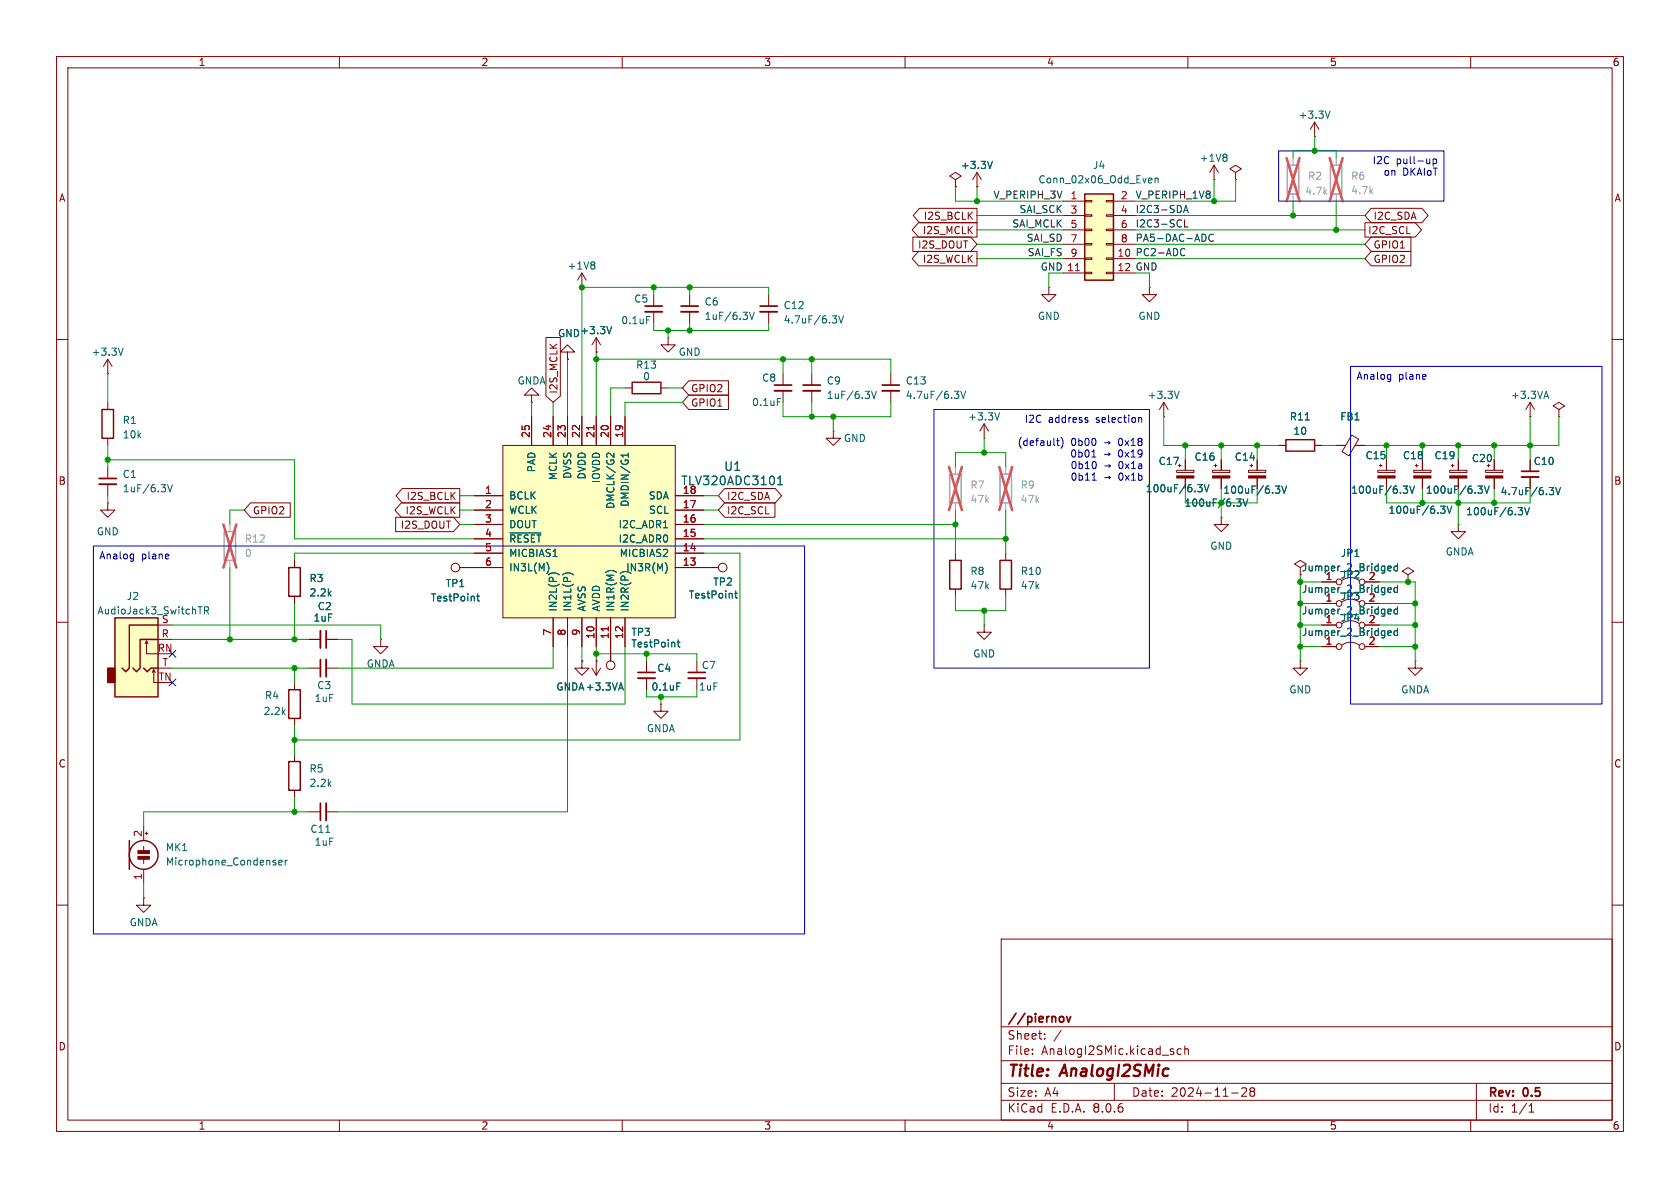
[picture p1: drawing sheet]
<svg xmlns="http://www.w3.org/2000/svg" width="297mm" height="210mm" viewBox="0 0 297 210" stroke-linecap="round" stroke-linejoin="round" font-family="sans-serif">
<g fill="none" stroke="#840000" stroke-width=".18">
<path d="M10 10h277v190h-277zM12 12h273v186h-273zM60 10v2M110 10v2M160 10v2M210 10v2M260 10v2M10 60h2M121.9 52.1v2M121.9 55.1v2.1M285 60h2M10 110h2"/>
<path d="M233.7 102.9h2.5M237.2 102.6a2.54 2.54 0 0 1 3.1 0M241.3 102.9h2.5M248.9 101.6l1-.6-1-.7-1 .7 1 .6v1.3M248.9 102.9h.1M285 110h2M10 160h2M285 160h2M177 166h108v32h-108zM60 198v2M110 198v2M160 198v2"/>
<path d="M177 194.5h108M177 191.5h108M177 187.5h108M177 181.5h108M182.5 186.3v.1M182.5 185.5v.1M184.7 183.6v.1M184.7 182.8v.1M187.6 182.1l-1.3 2M197 191.5v3M207.3 185.9l.2 .2-.2 .3M207.3 185.4l.2 .1"/>
<path d="M208.8 185.5l-.4-.1-.3 .3v.4l.1 .2h.6M209.5 185.5l.2-.1 .3 .1 .1 .9M209.5 184.9v1.5M210 198v2M217.7 193.2h1.2M219.5 192.4l.6-.1 .2 .1 .1 .3-.9 1.1h.9M221.2 192.9l-.2-.2 .2-.4 .5 .1 .1 .2-.3 .3M221.2 192.9l-.2 .3v.3l.2 .3 .5-.1 .1-.2-.1-.4-.2-.2M221.2 192.9h.3M260 198v2M261 191.5v6.5M270.3 196.6h.9"/>
<path d="M270.3 195.5l.4-.4v1.5"/>
<circle cx="236.7" cy="102.9" r=".51"/>
<circle cx="240.8" cy="102.9" r=".51"/>
</g>
<path d="M120.4 54.1h3M187.4 179.8l.4-.1 .3 .3-.1 .5-.2 .2-.4-.1M188.6 179.7l.3 1 .4-1" fill="none" stroke="#840000" stroke-width=".3"/>
<path d="M120.4 55.1h3" fill="none" stroke="#840000" stroke-width=".33"/>
<path d="M132.5 55.2l.4 1.3 .4-1.3M247 99.6v1.3M245.4 100.8h.5M245.4 100.1h.4l.2 .3-.6 .1M247 100.1h-.3l-.3 .2 .2 .5h.4" fill="none" stroke="#006464" stroke-width=".18"/>
<path d="M88.9 78.7h30.5v30.5h-30.5z" fill="#ffffc2"/>
<g fill="none" stroke="#840000" stroke-width=".18">
<path d="M203.2 50.8v1.3h1.3l-1.3 1.2-1.3-1.2h1.3M203.2 50.8h.1M88.9 78.7h30.5v30.5h-30.5zM94 73.7v5M97.8 73.7v5M100.3 73.7v5M102.9 73.7v5M105.4 73.7v5M107.9 73.7v5M110.5 73.7v5M143.5 66v2.1M143.5 69.1v2"/>
<path d="M147.3 76.2v1.3h1.3l-1.3 1.2-1.3-1.2h1.3M147.3 76.2h.1M83.8 87.6h5.1M83.8 97.8h5.1M83.8 95.3h5.1M83.8 92.7h5.1M83.8 90.2h5.1M119.4 87.6h5.1M119.4 97.8h5.1M119.4 95.3h5.1M119.4 92.7h5.1M119.4 90.2h5.1"/>
<path d="M168.9 97.8v1.3M214.4 83.1h3v.4h-3zM214.6 82.3h.5M214.9 82v.6M215.9 81.3v1.8M215.9 84.5v1.9M83.8 100.3h5.1M97.8 109.2v5.1M100.3 109.2v5.1M102.9 109.2v5.1M105.4 109.2v5.1M107.9 109.2v5.1"/>
<path d="M110.5 109.2v5.1M119.4 100.3h7.6M168.9 104.1v1.3M229.9 100.3l1-.6-1-.6-1 .6 1 .6v1.3M229.9 116.8v1.3h1.2l-1.2 1.3-1.3-1.3h1.3M229.9 116.8h.1M233.7 110.5h2.5M233.7 114.3h2.5M237.2 110.2a2.54 2.54 0 0 1 3.1 0M237.2 114a2.54 2.54 0 0 1 3.1 0M241.3 110.5h2.5M241.3 114.3h2.5"/>
<circle cx="127.8" cy="100.3" r=".76"/>
<circle cx="236.7" cy="110.5" r=".51"/>
<circle cx="236.7" cy="114.3" r=".51"/>
<circle cx="240.8" cy="110.5" r=".51"/>
<circle cx="240.8" cy="114.3" r=".51"/>
</g>
<g fill="none" stroke="#006464" stroke-width=".18">
<path d="M154.1 69.2l.4 1.2 .4-1.2M90.1 94.2h5.5M96.7 99.5a1.49 1.49 0 0 1 0 1.8M97.8 98.4h.7M108.5 80.1v.8l-.9-.8-.3 .1v.4M111.1 80.1v.7M111.1 80.5h-1.3l.4 .3M117.3 93.3h.7M117.8 99.7l.2 .6-.2 .9M137.5 85.7h.9M137.5 84.6l.4-.4v1.5M218.6 88.2h.8l-.4 .5 .3 .1 .1 .4-.3 .3h-.3"/>
<path d="M219.7 88.2l.5 1.3 .4-1.3M96.9 101.6a1.46 1.46 0 0 1 2 0M99.5 101.6a1.46 1.46 0 0 1 1.9 0M107.3 101l.6-.2 .9 .2M110.2 101.1l-.5 .2M129.9 104.9h.5M130.1 104.5v1.1l.3 .1M245.4 108.5h.5M245.4 107.7h.4l.2 .3-.6 .1M245.4 111.6l.4-.1 .2 .3-.6 .1M245.4 112.3h.5M247 107.7h-.3l-.3 .2 .2 .6h.4"/>
<path d="M247 107.3v1.2M247 111.1v1.2M247 111.6l-.3-.1-.3 .2 .2 .6h.4"/>
</g>
<path d="M105 75.2v.8M107.5 110.8v.7" fill="none" stroke="#a90000" stroke-width=".18"/>
<path d="M142 69.1h3" fill="none" stroke="#840000" stroke-width=".33"/>
<path d="M142 68.1h3" fill="none" stroke="#840000" stroke-width=".3"/>
<path d="M167.9 99.1h2v5h-2z" fill="none" stroke="#840000" stroke-width=".25"/>
<path d="M214.4 84.1h3v.4h-3z" fill="#840000" stroke="#840000" stroke-width=".18"/>
<path d="M191.8 34.3h5v15.2h-5z" fill="#ffffc2"/>
<g fill="none" stroke="#840000" stroke-width=".18">
<path d="M188 35.6h3.8M188 38.1h3.8M191.8 38h1.2v.2h-1.2zM191.8 35.4h1.2v.3h-1.2zM195.6 38h1.2v.2h-1.2zM195.6 35.4h1.2v.3h-1.2zM196.8 35.6h3.9M196.8 38.1h3.9M214.6 31.8h.1M214.6 29.2l-.7 1.3M214.6 29.2v2.6M214.6 29.2l.8 1.3"/>
<path d="M218.4 30.5l1.1-.7-1.1-.6-1 .6 1 .7v1.3M218.4 31.8h.1M232.4 24.1h.1M232.4 21.6l-.8 1.3M232.4 21.6v2.5M232.4 21.6l.8 1.3M102.9 50.8h.1M102.9 48.3l-.8 1.2M102.9 48.3v2.5M102.9 48.3l.7 1.2M105.4 59.7l-.8 1.3M105.4 59.7v2.5"/>
<path d="M105.4 59.7l.8 1.3M115.6 52.1v2M115.6 55.1v2.1M118.1 59.7v1.3h1.3l-1.3 1.2-1.3-1.2h1.3M118.1 59.7h.1M135.9 52.1v2M135.9 55.1v2.1M185.4 50.8v1.3h1.3l-1.3 1.2-1.3-1.2h1.3M185.4 50.8h.1M188 45.7h3.8M188 48.3h3.8M188 40.6h3.8"/>
<path d="M188 43.2h3.8M191.8 48.1h1.2v.3h-1.2zM191.8 45.6h1.2v.2h-1.2zM191.8 43.1h1.2v.2h-1.2zM191.8 40.5h1.2v.3h-1.2zM195.6 48.1h1.2v.3h-1.2zM195.6 45.6h1.2v.2h-1.2zM195.6 43.1h1.2v.2h-1.2zM195.6 40.5h1.2v.3h-1.2zM196.8 45.7h3.9M196.8 48.3h3.9M196.8 40.6h3.9"/>
<path d="M196.8 43.2h3.9M19 71.1v1.3M19 77.5v1.2M94 69.9h1.2l-1.2-1.3-1.3 1.3h1.3v1.2M94 71.1h.1M100.3 62.2h1.3l-1.3-1.2-1.2 1.2h1.2v1.3M100.3 63.5h.1M105.4 62.2h.1M110.5 68.6h1.3M116.8 68.6h1.3M138.4 66v2.1M138.4 69.1v2"/>
<path d="M157.5 66v2.1M157.5 69.1v2M174 77.5h.1M174 74.9l-.8 1.3M174 74.9v2.6M174 74.9l.8 1.3M19 82.6v2M19 85.6v2M52.1 99.1v1.2M177.8 97.8v1.3M215.9 91.4v1.3h1.3l-1.3 1.3-1.3-1.3h1.3M215.9 91.4h.1"/>
<path d="M220.7 83.1h3.1v.4h-3.1zM221 82.3h.5M221.2 82v.6M222.2 81.3v1.8M222.2 84.5v1.9M249.9 83.1h3.1v.4h-3.1zM250.2 82.3h.5M250.4 82v.6M251.5 81.3v1.8M251.5 84.5v1.9M256.3 83.1h3v.4h-3zM256.5 82.3h.5"/>
<path d="M256.8 82v.6M257.8 92.7v1.3h1.3l-1.3 1.3-1.3-1.3h1.3M257.8 92.7h.1M257.8 81.3v1.8M257.8 84.5v1.9M262.6 83.1h3.1v.4h-3.1zM263.1 82v.6M264.2 81.3v1.8M264.2 84.5v1.9M270.5 81.3v2M270.5 84.3v2.1M52.1 105.4v1.3"/>
<path d="M54.6 113h2M57.7 113h2M67.3 113v1.3h1.3l-1.3 1.3-1.3-1.3h1.3M67.3 113h.1M102.9 116.8v1.3h1.2l-1.2 1.3-1.3-1.3h1.3M102.9 116.8h.1M114.3 116.8v2.1M114.3 119.9v2M123.2 116.8v2.1M123.2 119.9v2M174 110.5v1.3h1.3l-1.3 1.2-1.3-1.2h1.3M174 110.5h.1"/>
<path d="M177.8 104.1v1.3M233.7 106.7h2.5M237.2 106.4a2.54 2.54 0 0 1 3.1 0M241.3 106.7h2.5M250.2 116.8v1.3h1.3l-1.3 1.3-1.3-1.3h1.3M250.2 116.8h.1M52.1 120.7v1.2M52.1 127v1.3M25.4 158.8v1.2h1.3l-1.3 1.3-1.3-1.3h1.3M25.4 158.8h.1"/>
<circle cx="236.7" cy="106.7" r=".51"/>
<circle cx="240.8" cy="106.7" r=".51"/>
</g>
<path d="M191.8 34.3h5v15.2h-5zM18 72.4h2.1v5.1h-2.1zM111.8 67.6h5v2h-5zM176.8 99.1h2v5h-2zM51.1 100.3h2v5.1h-2zM51.1 121.9h2v5.1h-2z" fill="none" stroke="#840000" stroke-width=".25"/>
<path d="M190.1 47.8h.7" fill="none" stroke="#a90000" stroke-width=".18"/>
<g fill="none" stroke="#006464" stroke-width=".18">
<path d="M235.1 19.6l-.4 1.3M203.2 31.5h.4l.1 .3-.7 .1M203.6 32.3h-.4M204.2 31.6l.2-.1h.3v.8M204.2 31.5v.8M216.7 27.2l.2 .3-.2 .3 .2 .2v.3l-.2 .2M104.9 46.3l.3 .2-.3 .3 .3 .3v.2l-.3 .3M108.1 57.7l-.4 1.3M114.3 56h.6M147.1 55.8h.8l-.4 .5M147.7 56.3l.2 .3v.3l-.2 .2M148.3 55.8l.4 1.3 .4-1.3"/>
<path d="M137.4 70.4h.6M168.7 69.2h.8l-.4 .4M169.3 69.6l.2 .3v.3l-.2 .2M169.9 69.2l.4 1.2 .4-1.2M176.7 73l-.4 1.2M29.6 85.7l.4 1.2 .5-1.2M225.5 85.9h.7l-.4 .5 .4 .1v.5l-.2 .2h-.4M226.6 85.9l.4 1.3 .5-1.3M254.7 89.5h.8l-.5 .5 .4 .1 .1 .4-.3 .2h-.4M255.8 89.5l.4 1.2 .5-1.2M261.3 85.9h.8l-.5 .5 .4 .1 .1 .5-.3 .2h-.3M262.4 85.9l.4 1.3 .5-1.3"/>
<path d="M268.4 89.7h.8l-.5 .5 .4 .1 .1 .5-.3 .2h-.3M269.5 89.7l.5 1.3 .4-1.3M273.9 86.2h.8l-.5 .5M274.4 86.7l.3 .2v.3l-.3 .2M275 86.2l.4 1.2 .5-1.2M245.4 104.7h.5M245.4 103.9h.4l.2 .3-.6 .1M247 103.9h-.3l-.3 .2 .2 .6h.4M247 103.4v1.3M119.6 120.7h.7"/>
</g>
<g fill="#840000" stroke="#840000" stroke-width=".18">
<path d="M220.7 84.1h3.1v.4h-3.1z"/>
<path d="M256.3 84.1h3v.4h-3z"/>
<path d="M249.9 84.1h3.1v.4h-3.1z"/>
<path d="M262.6 84.1h3.1v.4h-3.1z"/>
</g>
<path d="M114 55.1h3.1M134.4 55.1h3M136.9 69.1h3.1M156 69.1h3M17.5 85.6h3.1M269 84.3h3M56.6 111.5v3.1M112.8 119.9h3M121.7 119.9h3" fill="none" stroke="#840000" stroke-width=".33"/>
<path d="M114 54.1h3.1M134.4 54.1h3M136.9 68.1h3.1M156 68.1h3M17.5 84.6h3.1M269 83.3h3M57.7 111.5v3.1M112.8 118.9h3M121.7 118.9h3" fill="none" stroke="#840000" stroke-width=".3"/>
<path d="M227.6 29.2h2v5.1h-2zM235.2 29.2h2v5.1h-2zM39.6 94h2.1v5.1h-2.1zM167.9 83.8h2v5.1h-2zM176.8 83.8h2v5.1h-2z" fill="none" stroke="#a1a1a1" stroke-width=".25"/>
<path d="M228.6 27.9v1.3M228.6 34.3v1.3M236.2 27.9v1.3M236.2 34.3v1.3M40.6 92.7v1.3M40.6 99.1v1.2M168.9 82.6v1.2M168.9 88.9v1.3M177.8 82.6v1.2M177.8 88.9v1.3" fill="none" stroke="#a1a1a1" stroke-width=".18"/>
<path d="M227.5 27.9l2.2 7.7M229.7 27.9l-2.2 7.7M235.1 27.9l2.3 7.7M237.4 27.9l-2.3 7.7M39.5 92.7l2.3 7.6M41.8 92.7l-2.3 7.6M167.8 82.6l2.3 7.6M170.1 82.6l-2.3 7.6M176.7 82.6l2.2 7.6M178.9 82.6l-2.2 7.6" fill="none" stroke="#e75356" stroke-width=".46"/>
<path d="M20.3 109.2h7.6v14h-7.6z" fill="#ffffc2"/>
<path d="M19 118.1h1.3v2.6h-1.3z" fill="#840000" stroke="#840000" stroke-width=".25"/>
<g fill="none" stroke="#840000" stroke-width=".18">
<path d="M162.4 39.4h10.3v2.5h-10.3l-1.1-1.3zM162.6 36.8h10.1v2.6h-10.1l-1.2-1.3zM168.9 31.8l1-.7-1-.6-1 .6 1 .7v1.2M168.9 33h.1M172.7 33h.1M172.7 30.5l-.7 1.3M172.7 30.5v2.5M172.7 30.5l.8 1.3M241.3 39.4h8.9l1.1 1.2-1.1 1.3h-8.9zM242.4 36.8h9l1.1 1.3-1.1 1.3h-9l-1.1-1.3zM96.5 59.7h2.6v10.3l-1.3 1.1-1.3-1.1zM161.4 41.9h10.2l1.1 1.3-1.1 1.3h-10.2z"/>
<path d="M162.4 44.4h10.3v2.6h-10.3l-1.1-1.3zM242.4 41.9h7v2.6h-7l-1.1-1.3zM242.4 44.4h7v2.6h-7l-1.1-1.3zM19 66h.1M19 63.5l-.7 1.3M19 63.5v2.5M19 63.5l.8 1.3M94 73.7v5M97.8 73.7v5M100.3 63.5h.1M100.3 73.7v5M102.9 73.7v5"/>
<path d="M105.4 62.2h.1M105.4 73.7v5M107.9 73.7v5M110.5 73.7v5M121.8 67.3h7v2.6h-7l-1.2-1.3zM121.8 69.8h7v2.6h-7l-1.2-1.3zM205.7 73.7h.1M205.7 71.1l-.7 1.3M205.7 71.1v2.6M205.7 71.1l.8 1.3M226.1 78.7h1.2M232.4 78.7h1.3"/>
<path d="M236.2 78.7h1.7M239 76.9l1.2 .7-1.7 3-1.2-.7zM239.5 78.7h1.8M270.5 73.7h.1M270.5 71.1l-.8 1.3M270.5 71.1v2.6M270.5 71.1l.8 1.3M275.6 72.4l1-.6-1-.7-1 .7 1 .6v1.3M275.6 73.7h.1M19 88.9v1.3h1.3l-1.3 1.2-1.2-1.2h1.2M19 88.9h.1M44.3 88.9h7v2.5h-7l-1.1-1.2z"/>
<path d="M52.1 99.1v1.2M69.9 91.4h10.3l1.1 1.3-1.1 1.3h-10.3zM70.9 88.9h10.4v2.5h-10.4l-1.1-1.2zM71.1 86.4h10.2v2.5h-10.2l-1.1-1.3zM83.8 87.6h5.1M83.8 97.8h5.1M83.8 95.3h5.1M83.8 92.7h5.1M83.8 90.2h5.1M119.4 87.6h5.1M119.4 97.8h5.1M119.4 95.3h5.1"/>
<path d="M119.4 92.7h5.1M119.4 90.2h5.1M128.1 88.9h8.9v2.5h-8.9l-1.1-1.2zM128.1 86.4h9l1.1 1.2-1.1 1.3h-9l-1.1-1.3zM208 83.1h3.1v.4h-3.1zM208.3 82.3h.5M209.5 81.3v1.8M209.5 84.5v1.9M215.9 81.3v1.8M215.9 84.5v1.9M222.2 81.3v1.8M222.2 84.5v1.9"/>
<path d="M243.6 83.1h3v.4h-3zM243.8 82.3h.5M244.1 82v.6M245.1 81.3v1.8M245.1 84.5v1.9M251.5 81.3v1.8M251.5 84.5v1.9M257.8 81.3v1.8M257.8 84.5v1.9M264.2 81.3v1.8M264.2 84.5v1.9M270.5 81.3v2"/>
<path d="M270.5 84.3v2.1M25.7 113.8l.2-.5v2.3h2M25.9 113.3l.3 .5M26.9 118.9l.3-.5v2.3h.7M27.2 118.4l.2 .5M27.9 113h2.6M27.9 110.5h2.6M27.9 118.1h2.6M52.1 105.4v1.3M54.6 113h2M54.6 118.1h2M57.7 113h2"/>
<path d="M57.7 118.1h2M81.3 100.3h7.6M97.8 109.2v5.1M100.3 109.2v5.1M102.9 116.8h.1M102.9 109.2v5.1M104.6 118.1l.8 1.3M105.4 116.8h.1M105.4 109.2v5.1M105.4 116.8v2.6M106.2 118.1l-.8 1.3M107.9 109.2v7.6"/>
<path d="M110.5 109.2v5.1M114.3 116.8v2.1M114.3 119.9v2M119.4 100.3h7.6M233.7 110.5h2.5M233.7 106.7h2.5M233.7 102.9h2.5M233.7 114.3h2.5M241.3 110.5h2.5M241.3 106.7h2.5M241.3 102.9h2.5M241.3 114.3h2.5"/>
<path d="M52.1 133.4v1.2M52.1 139.7v1.3M116.8 124.5v1.2h1.3l-1.3 1.3-1.2-1.3h1.2M116.8 124.5h.1M25.4 146.1v2.5M25.4 149.6v.8M25.4 151.9v.8M25.4 153.7v2.5M25.7 147.3h.5M25.9 147.1v.5M54.6 143.5h2M57.7 143.5h2"/>
<circle cx="80.5" cy="100.3" r=".76"/>
<circle cx="107.9" cy="117.6" r=".76"/>
</g>
<g fill="none" stroke="#840000" stroke-width=".25">
<path d="M227.3 77.7h5.1v2.1h-5.1zM20.3 109.2h7.6v14h-7.6zM25.4 118.1l.6 .6 .7-.6h1.2M27.9 113h-3.1v5.1l-.7 .6-.6-.6M27.9 110.5h-5v7.6l-.7 .6-.6-.6M51.1 134.6h2v5.1h-2zM22.9 148.6v5.1"/>
<circle cx="25.4" cy="151.1" r="2.54"/>
</g>
<g fill="none" stroke="#006464" stroke-width=".18">
<path d="M175.4 28.5l-.4 1.3M108.1 57.7l-.4 1.3M21.8 61.5l-.5 1.3M208.5 69.2l-.5 1.2M230.7 74.2h.8M273 70.1h.7M273.4 69.2l.4 1.2M90.1 94.2h5.5M96.7 99.5a1.49 1.49 0 0 1 0 1.8M97.8 98.4h.7M108.5 80.1v.8l-.9-.8-.3 .1v.4M111.1 80.1v.7"/>
<path d="M111.1 80.5h-1.3l.4 .3M117.3 93.3h.7M117.8 99.7l.2 .6-.2 .9M137.5 85.7h.9M137.5 84.6l.4-.4v1.5M211.7 85.7h.8l-.4 .5 .4 .1v.4l-.2 .2h-.4M212.9 85.7l.4 1.2 .4-1.2M218.6 88.2h.8l-.4 .5 .3 .1 .1 .4-.3 .3h-.3M219.7 88.2l.5 1.3 .4-1.3M225.5 85.9h.7l-.4 .5 .4 .1v.5l-.2 .2h-.4M226.6 85.9l.4 1.3 .5-1.3M247 99.6v1.3"/>
<path d="M248.1 85.9h.7l-.4 .5 .4 .1v.5l-.2 .2h-.4M249.2 85.9l.4 1.3 .5-1.3M254.7 89.5h.8l-.5 .5 .4 .1 .1 .4-.3 .2h-.4M255.8 89.5l.4 1.2 .5-1.2M261.3 85.9h.8l-.5 .5 .4 .1 .1 .5-.3 .2h-.3M262.4 85.9l.4 1.3 .5-1.3M268.4 89.7h.8l-.5 .5 .4 .1 .1 .5-.3 .2h-.3M269.5 89.7l.5 1.3 .4-1.3M273.9 86.2h.8l-.5 .5M274.4 86.7l.3 .2v.3l-.3 .2M275 86.2l.4 1.2 .5-1.2M35 107.3h.7"/>
<path d="M36.2 107.9h.6l.1-.2-.1-.3-.6-.1v1.2M36.5 107.9l.4 .6M84.3 105.4h.5M84.4 105v1.1l.4 .1M96.9 101.6a1.46 1.46 0 0 1 2 0M99.5 101.6a1.46 1.46 0 0 1 1.9 0M107.3 101l.6-.2 .9 .2M110.2 101.1l-.5 .2M119.7 113.5h.5M119.9 113.1v1.1l.3 .2M129.9 104.9h.5M130.1 104.5v1.1l.3 .1"/>
<path d="M245.4 104.7h.5M245.4 103.9h.4l.2 .3-.6 .1M245.4 100.1h.4l.2 .3-.6 .1M245.4 107.7h.4l.2 .3-.6 .1M245.4 111.6l.4-.1 .2 .3-.6 .1M245.4 100.8h.5M245.4 108.5h.5M245.4 112.3h.5M247 103.9h-.3l-.3 .2 .2 .6h.4M247 103.4v1.3M247 107.3v1.2M247 111.1v1.2"/>
<path d="M247 100.1h-.3l-.3 .2 .2 .5h.4M247 107.7h-.3l-.3 .2 .2 .6h.4M247 111.6l-.3-.1-.3 .2 .2 .6h.4M109.5 121.6h.6M109.8 120.7l.4 1.3M119.6 120.7h.7M48.6 152.5l.2 .2-.2 .2M48.6 152.1h.1M49.3 152.5l.6-.1-.1-.3h-.3l-.2 .2v.6h.5M50.4 152.1v.8M50.8 152.1l-.4 .2M57.6 147.1h.7"/>
</g>
<path d="M57.7 116.6v3M57.7 142v3" fill="none" stroke="#840000" stroke-width=".33"/>
<path d="M56.6 116.6v3M56.6 142v3" fill="none" stroke="#840000" stroke-width=".3"/>
<g fill="#840000" stroke="#840000" stroke-width=".18">
<path d="M24.4 151.4h2v.5h-2z"/>
<path d="M24.4 150.4h2v.5h-2z"/>
<path d="M208 84.1h3.1v.4h-3.1z"/>
<path d="M243.6 84.1h3v.4h-3z"/>
</g>
<path d="M209.2 37.6l.5-1.3 .4 1.3M209.3 37.2h.7M209.4 38.9v1.2h.6M208.9 44l.3-.1 .3 .2M209.5 45.1l-.3 .1-.3-.1M213.2 41.7v.7M214.5 41.5a.6 .6 0 0 0-.8 .4 .6 .6 0 0 0 .5 .8l.3-.2" fill="none" stroke="#0f0f0f" stroke-width=".18"/>
<g fill="none" stroke="#0000c2" stroke-width=".18">
<path d="M226.1 26.7h29.2v8.9h-29.2zM252.8 28.1v.8M252.8 28.8l-.2 .1M253.4 28.1v1.3M253.4 28.2l.3-.1 .3 .2-.1 .6h-.5M165.1 72.4h38.1v45.7h-38.1zM186.8 77.9h.5M187 77.5v1.1l.3 .2M187.6 77.3a1.46 1.46 0 0 1 0 1.9M192 74.2l.3 .1 .1 .2-.2 .2h-.3M192 73.8l.3 .1M193.4 79.5v1.3"/>
<path d="M201.3 73.9l.2-.1 .3 .1v.8M238.8 64.8h44.4v59.7h-44.4zM245.5 66.2l.4 .1M245.9 66.2v1l-.3 .3M245.9 67h-.4M16.5 96.5h125.7v68.6h-125.7zM23.2 97.9l.4 .1M23.6 97.9v1.1l-.2 .2M23.6 98.7l-.4 .1M193 80.8h.7M193.1 84.9h.7M193.4 83.6v1.3"/>
<path d="M193.6 81.6l.2 .5-.2 .7"/>
</g>
<g fill="none" stroke="#009600" stroke-width=".18">
<path d="M168.9 33v2.6h19.1M172.7 38.1h15.3M172.7 33v2.6M200.7 38.1h40.6M214.6 31.8v3.8M218.4 31.8v3.8h-17.7M228.6 27.9v-1.2h7.6v1.2M228.6 35.6v2.5M232.4 24.1v2.6M236.2 35.6v5M115.6 57.2v1.2h20.3v-1.2M115.6 50.8v1.3"/>
<path d="M118.1 58.4v1.3M121.9 50.8v1.3M121.9 57.2v1.2M135.9 52.1v-1.3h-33v22.9M172.7 40.6h15.3M172.7 45.7h15.3M172.7 43.2h15.3M185.4 48.3v2.5M200.7 40.6h40.6M200.7 45.7h40.6M200.7 43.2h40.6M203.2 48.3v2.5"/>
<path d="M19 66v5.1M19 78.7v3.9M94 71.1v2.6M97.8 71.1v2.6M100.3 63.5v10.2M105.4 62.2v11.5M105.4 63.5h52.1v2.5M110.5 68.6h-2.6v5.1M118.1 68.6h2.5M120.6 71.1h-10.1v2.6M138.4 63.5v2.5M138.4 71.1v2.6h19.1v-2.6"/>
<path d="M143.5 63.5v2.5M143.5 71.1v2.6M147.3 73.7v2.5M174 77.5v2.5M205.7 73.7v5h20.4M209.5 78.7v2.6M215.9 78.7v2.6M222.2 78.7v2.6M233.7 78.7h2.5M245.1 78.7v2.6M251.5 78.7v2.6M257.8 78.7v2.6"/>
<path d="M264.2 78.7v2.6M270.5 73.7v7.6M275.6 73.7v5h-34.3M19 81.3h33.1v14h31.7M19 87.6v1.3M43.2 90.2h-2.6v2.5M81.3 92.7h2.5M81.3 87.6h2.5M81.3 90.2h2.5M83.8 97.8h-31.7v1.3M124.5 97.8h6.3v33h-78.7M124.5 92.7h44.4"/>
<path d="M124.5 95.3h53.3M124.5 87.6h2.5M124.5 90.2h2.5M168.9 82.6v-2.6h8.9v2.6M168.9 90.2v7.6M177.8 90.2v7.6M209.5 86.4v2.5h12.7v-2.5M215.9 86.4v5M245.1 86.4v2.5h25.4v-2.5M251.5 86.4v2.5M257.8 86.4v6.3M264.2 86.4v2.5"/>
<path d="M30.5 110.5h36.8v2.5M30.5 118.1h24.1M30.5 113h24.1M40.6 100.3v12.7M52.1 106.7v6.3M52.1 118.1v2.6M59.7 113h2.5v11.5h48.3v-10.2M97.8 114.3v3.8h-38.1M100.3 114.3v29.2h-40.6M102.9 114.3v2.5M105.4 114.3v2.5M105.4 115.6h17.8v1.2"/>
<path d="M114.3 115.6v1.2M168.9 105.4v2.6h8.9v-2.6M174 108v2.5M229.9 110.5h3.8M229.9 114.3h3.8M229.9 106.7h3.8M229.9 101.6v15.2M229.9 102.9h3.8M243.8 110.5h6.4M243.8 114.3h6.4M243.8 106.7h6.4M243.8 102.9h6.4v13.9"/>
<path d="M52.1 128.3v5.1M114.3 121.9v1.3h8.9v-1.3M116.8 123.2v1.3M25.4 156.2v2.6M52.1 141v2.5M54.6 143.5h-29.2v2.6"/>
</g>
<path d="M29.9 115l1.2 1.2M31.1 115l-1.2 1.2M29.9 120l1.2 1.3M31.1 120l-1.2 1.3" fill="none" stroke="#000084" stroke-width=".18"/>
<path d="M105 75.2v.8M107.5 110.8v.7" fill="none" stroke="#a90000" stroke-width=".18"/>
<g fill="#009600" stroke="#009600" stroke-width=".18">
<circle cx="250.2" cy="110.5" r=".46"/>
<circle cx="250.2" cy="114.3" r=".46"/>
<circle cx="250.2" cy="106.7" r=".46"/>
<circle cx="264.2" cy="78.7" r=".46"/>
<circle cx="264.2" cy="88.9" r=".46"/>
<circle cx="270.5" cy="78.7" r=".46"/>
<circle cx="257.8" cy="88.9" r=".46"/>
<circle cx="251.5" cy="88.9" r=".46"/>
<circle cx="257.8" cy="78.7" r=".46"/>
<circle cx="245.1" cy="78.7" r=".46"/>
<circle cx="251.5" cy="78.7" r=".46"/>
<circle cx="214.6" cy="35.6" r=".46"/>
<circle cx="174" cy="108" r=".46"/>
<circle cx="168.9" cy="92.7" r=".46"/>
<circle cx="177.8" cy="95.3" r=".46"/>
<circle cx="174" cy="80" r=".46"/>
<circle cx="228.6" cy="38.1" r=".46"/>
<circle cx="232.4" cy="26.7" r=".46"/>
<circle cx="236.2" cy="40.6" r=".46"/>
<circle cx="248.9" cy="102.9" r=".46"/>
<circle cx="229.9" cy="102.9" r=".46"/>
<circle cx="229.9" cy="110.5" r=".46"/>
<circle cx="229.9" cy="106.7" r=".46"/>
<circle cx="229.9" cy="114.3" r=".46"/>
<circle cx="215.9" cy="78.7" r=".46"/>
<circle cx="222.2" cy="78.7" r=".46"/>
<circle cx="209.5" cy="78.7" r=".46"/>
<circle cx="172.7" cy="35.6" r=".46"/>
<circle cx="40.6" cy="113" r=".46"/>
<circle cx="52.1" cy="113" r=".46"/>
<circle cx="19" cy="81.3" r=".46"/>
<circle cx="105.4" cy="115.6" r=".46"/>
<circle cx="116.8" cy="123.2" r=".46"/>
<circle cx="114.3" cy="115.6" r=".46"/>
<circle cx="105.4" cy="63.5" r=".46"/>
<circle cx="121.9" cy="50.8" r=".46"/>
<circle cx="121.9" cy="58.4" r=".46"/>
<circle cx="118.1" cy="58.4" r=".46"/>
<circle cx="102.9" cy="50.8" r=".46"/>
<circle cx="115.6" cy="50.8" r=".46"/>
<circle cx="143.5" cy="63.5" r=".46"/>
<circle cx="138.4" cy="63.5" r=".46"/>
<circle cx="143.5" cy="73.7" r=".46"/>
<circle cx="147.3" cy="73.7" r=".46"/>
<circle cx="52.1" cy="143.5" r=".46"/>
<circle cx="52.1" cy="130.8" r=".46"/>
<circle cx="52.1" cy="118.1" r=".46"/>
</g>
<g font-size="2.8" fill="#840000">
<text x="178" y="190.9">Title:</text>
<text x="187.7" y="190.9">AnalogI2SMic</text>
</g>
<g font-size="2.1" fill="#006464">
<text x="127.9" y="83.4">U1</text>
<text x="120.4" y="86">TLV320ADC3101</text>
</g>
<g font-size="2.1" fill="#840000">
<text x="178" y="184">Sheet:</text>
<text x="178" y="181.2">//piernov</text>
<text x="178" y="186.7">File:</text>
<text x="184.1" y="186.7">AnalogI2SMic.kicad_sch</text>
<text x="178" y="196.9">KiCad</text>
<text x="178" y="194.1">Size:</text>
<text x="184.7" y="194.1">A4</text>
<text x="185.7" y="196.9">E.D.A.</text>
<text x="193.3" y="196.9">8.0.6</text>
<text x="200" y="194.1">Date:</text>
<text x="207" y="194.1">2024-11-28</text>
<text x="263" y="194.3">Rev:</text>
<text x="263" y="196.9">Id:</text>
<text x="267.1" y="196.9">1/1</text>
<text x="269.4" y="194.3">0.5</text>
</g>
<g font-size="1.8" fill="#840000">
<text x="35" y="11.9">1</text>
<text x="85" y="11.9">2</text>
<text x="135" y="11.9">3</text>
<text x="185" y="11.9">4</text>
<text x="235" y="11.9">5</text>
<text x="285" y="11.9">6</text>
<text x="10.3" y="35.9">A</text>
<text x="285.3" y="35.9">A</text>
<text x="163" y="41.6">I2S_MCLK</text>
<text x="163.2" y="39.1">I2S_BCLK</text>
<text x="241.8" y="41.6">I2C_SCL</text>
<text x="242.7" y="39.1">I2C_SDA</text>
<text x="162.2" y="44.1">I2S_DOUT</text>
<text x="163" y="46.7">I2S_WCLK</text>
<text x="242.7" y="44.1">GPIO1</text>
<text x="242.7" y="46.7">GPIO2</text>
<text x="98.7" y="69.7" transform="rotate(-90 98.7 69.7)">I2S_MCLK</text>
<text x="122.1" y="69.5">GPIO2</text>
<text x="122.1" y="72.1">GPIO1</text>
<text x="10.3" y="85.9">B</text>
<text x="71.8" y="88.6">I2S_BCLK</text>
<text x="128.4" y="88.6">I2C_SDA</text>
<text x="285.3" y="85.9">B</text>
<text x="44.6" y="91.1">GPIO2</text>
<text x="70.8" y="93.7">I2S_DOUT</text>
<text x="71.6" y="91.1">I2S_WCLK</text>
<text x="128.4" y="91.1">I2C_SCL</text>
<text x="230.1" y="101.2">Jumper_2_Bridged</text>
<text x="10.3" y="135.9">C</text>
<text x="285.3" y="135.9">C</text>
<text x="10.3" y="185.9">D</text>
<text x="285.3" y="185.9">D</text>
<text x="35" y="199.9">1</text>
<text x="85" y="199.9">2</text>
<text x="135" y="199.9">3</text>
<text x="185" y="199.9">4</text>
<text x="235" y="199.9">5</text>
<text x="285" y="199.9">6</text>
</g>
<g font-size="1.8" fill="#006464">
<text x="229.5" y="21.2">+3.3V</text>
<text x="212" y="28.8">+1V8</text>
<text x="169.8" y="30.1">+3.3V</text>
<text x="183.5" y="32.6">Conn_02x06_Odd_Even</text>
<text x="193.1" y="30.1">J4</text>
<text x="100.2" y="47.9">+1V8</text>
<text x="112" y="53.7">C5</text>
<text x="98.5" y="59.8">GND</text>
<text x="102.5" y="59.3">+3.3V</text>
<text x="109.7" y="57.5">0.1uF</text>
<text x="124.5" y="54.2">C6</text>
<text x="124.5" y="56.7">1uF/6.3V</text>
<text x="138.4" y="57.4">4.7uF/6.3V</text>
<text x="138.4" y="54.8">C12</text>
<text x="183.4" y="56.7">GND</text>
<text x="201.2" y="56.7">GND</text>
<text x="16.1" y="63.1">+3.3V</text>
<text x="112.4" y="65.4">R13</text>
<text x="119.9" y="63.1">GND</text>
<text x="91.4" y="68.2">GNDA</text>
<text x="113.6" y="67.4">0</text>
<text x="132.9" y="72">0.1uF</text>
<text x="134.6" y="67.7">C8</text>
<text x="146.1" y="68.2">C9</text>
<text x="146.1" y="70.7">1uF/6.3V</text>
<text x="160" y="70.7">4.7uF/6.3V</text>
<text x="160" y="68.2">C13</text>
<text x="202.8" y="70.7">+3.3V</text>
<text x="267" y="70.7">+3.3VA</text>
<text x="21.6" y="75.2">R1</text>
<text x="21.6" y="77.7">10k</text>
<text x="171" y="74.5">+3.3V</text>
<text x="227.9" y="74.5">R11</text>
<text x="228.6" y="77.1">10</text>
<text x="236.8" y="74.5">FB1</text>
<text x="94.8" y="83.6" transform="rotate(-90 94.8 83.6)">PAD</text>
<text x="149.1" y="78.3">GND</text>
<text x="204.7" y="82.4">C17</text>
<text x="211.1" y="81.6">C16</text>
<text x="218.2" y="81.6">C14</text>
<text x="241.3" y="81.4">C15</text>
<text x="247.9" y="81.4">C18</text>
<text x="253.5" y="81.4">C19</text>
<text x="260.1" y="81.9">C20</text>
<text x="271" y="82.4">C10</text>
<text x="21.6" y="84.7">C1</text>
<text x="21.6" y="87.2">1uF/6.3V</text>
<text x="89.9" y="88.5">BCLK</text>
<text x="98.7" y="85" transform="rotate(-90 98.7 85)">MCLK</text>
<text x="101.2" y="84.7" transform="rotate(-90 101.2 84.7)">DVSS</text>
<text x="103.7" y="84.9" transform="rotate(-90 103.7 84.9)">DVDD</text>
<text x="106.3" y="85.5" transform="rotate(-90 106.3 85.5)">IOVDD</text>
<text x="111.4" y="89.7" transform="rotate(-90 111.4 89.7)">DMDIN/G1</text>
<text x="114.6" y="88.5">SDA</text>
<text x="202.4" y="87.2">100uF/6.3V</text>
<text x="216.2" y="87.5">100uF/6.3V</text>
<text x="238.8" y="87.5">100uF/6.3V</text>
<text x="252" y="87.5">100uF/6.3V</text>
<text x="265.2" y="87.7">4.7uF/6.3V</text>
<text x="17" y="94.8">GND</text>
<text x="89.9" y="91">WCLK</text>
<text x="89.9" y="93.6">DOUT</text>
<text x="108.8" y="90.1" transform="rotate(-90 108.8 90.1)">DMCLK/G2</text>
<text x="109.3" y="93.6">I2C_ADR1</text>
<text x="114.7" y="91">SCL</text>
<text x="245.4" y="91">100uF/6.3V</text>
<text x="259.1" y="91.3">100uF/6.3V</text>
<text x="89.9" y="96.1">~{RESET}</text>
<text x="89.9" y="98.7">MICBIAS1</text>
<text x="89.9" y="101.2">IN3L(M)</text>
<text x="109.3" y="96.1">I2C_ADR0</text>
<text x="109.5" y="98.7">MICBIAS2</text>
<text x="110.6" y="101.2">IN3R(M)</text>
<text x="171.5" y="101.8">R8</text>
<text x="180.3" y="101.8">R10</text>
<text x="213.9" y="97.4">GND</text>
<text x="236.9" y="98.7">JP1</text>
<text x="255.5" y="98.4">GNDA</text>
<text x="22.3" y="106.3">J2</text>
<text x="54.6" y="103.1">R3</text>
<text x="54.6" y="105.6">2.2k</text>
<text x="76.1" y="106.5">TestPoint</text>
<text x="78.7" y="104">TP1</text>
<text x="121.7" y="106">TestPoint</text>
<text x="126" y="103.7">TP2</text>
<text x="171.5" y="104.4">47k</text>
<text x="180.3" y="104.4">47k</text>
<text x="230.1" y="105">Jumper_2_Bridged</text>
<text x="236.9" y="106.3">JP3</text>
<text x="236.9" y="102.5">JP2</text>
<text x="17.1" y="108.8">AudioJack3_SwitchTR</text>
<text x="28.5" y="110.2">S</text>
<text x="55.3" y="110.1">1uF</text>
<text x="56.1" y="108.1">C2</text>
<text x="98.7" y="108.2" transform="rotate(-90 98.7 108.2)">IN2L(P)</text>
<text x="101.2" y="108.2" transform="rotate(-90 101.2 108.2)">IN1L(P)</text>
<text x="103.7" y="108.2" transform="rotate(-90 103.7 108.2)">AVSS</text>
<text x="106.3" y="108.2" transform="rotate(-90 106.3 108.2)">AVDD</text>
<text x="108.8" y="108.2" transform="rotate(-90 108.8 108.2)">IN1R(M)</text>
<text x="111.4" y="108.2" transform="rotate(-90 111.4 108.2)">IN2R(P)</text>
<text x="111.5" y="112.6">TP3</text>
<text x="230.1" y="108.8">Jumper_2_Bridged</text>
<text x="230.1" y="112.6">Jumper_2_Bridged</text>
<text x="236.9" y="110.1">JP4</text>
<text x="64.7" y="118.2">GNDA</text>
<text x="111.5" y="114.7">TestPoint</text>
<text x="116.1" y="119">C4</text>
<text x="124" y="118.5">C7</text>
<text x="172" y="116.4">GND</text>
<text x="46.7" y="123.8">R4</text>
<text x="55.5" y="124.3">1uF</text>
<text x="56" y="122">C3</text>
<text x="98.3" y="122.3">GNDA+3.3VA</text>
<text x="115.1" y="122.3">0.1uF</text>
<text x="123.5" y="122.3">1uF</text>
<text x="227.8" y="122.8">GND</text>
<text x="247.6" y="122.8">GNDA</text>
<text x="46.5" y="126.6">2.2k</text>
<text x="114.3" y="129.6">GNDA</text>
<text x="54.6" y="136.8">R5</text>
<text x="54.6" y="139.3">2.2k</text>
<text x="54.8" y="147.4">C11</text>
<text x="55.5" y="149.7">1uF</text>
<text x="29.2" y="150.7">MK1</text>
<text x="29.2" y="153.2">Microphone_Condenser</text>
<text x="22.8" y="163.9">GNDA</text>
</g>
<g font-size="1.8" fill="#0000c2">
<text x="242.6" y="29.3">I2C</text>
<text x="246.8" y="29.3">pull-up</text>
<text x="244.5" y="31.4">on</text>
<text x="248" y="31.4">DKAIoT</text>
<text x="239.7" y="67.4">Analog</text>
<text x="247.2" y="67.4">plane</text>
<text x="181.1" y="75.1">I2C</text>
<text x="185.3" y="75.1">address</text>
<text x="193.9" y="75.1">selection</text>
<text x="179.8" y="79.2">(default)</text>
<text x="189.1" y="81.2">0b01</text>
<text x="189.2" y="83.2">0b10</text>
<text x="189.3" y="79.2">0b00</text>
<text x="195.1" y="81.2">þÿ!’0x19</text>
<text x="195.1" y="83.2">þÿ!’0x1a</text>
<text x="195.3" y="79.2">þÿ!’0x18</text>
<text x="189.2" y="85.3">0b11</text>
<text x="195.1" y="85.3">þÿ!’0x1b</text>
<text x="17.5" y="99.2">Analog</text>
<text x="25" y="99.2">plane</text>
</g>
<g font-size="1.8" fill="#0f0f0f">
<text x="175.5" y="35.2">V_PERIPH_3V</text>
<text x="200.7" y="35.2">V_PERIPH_1V8</text>
<text x="178.9" y="40.3">SAI_MCLK</text>
<text x="180.1" y="37.8">SAI_SCK</text>
<text x="200.7" y="40.3">I2C3-SCL</text>
<text x="200.7" y="37.8">I2C3-SDA</text>
<text x="181.4" y="42.8">SAI_SD</text>
<text x="181.6" y="45.4">SAI_FS</text>
<text x="200.7" y="45.4">PC2-ADC</text>
<text x="200.7" y="42.8">PA5-DAC-ADC</text>
</g>
<g font-size="1.8" fill="#a90000">
<text x="189.2" y="35.3">1</text>
<text x="198" y="35.3">2</text>
<text x="189.2" y="37.8">3</text>
<text x="189.2" y="40.4">5</text>
<text x="198" y="37.8">4</text>
<text x="198" y="40.4">6</text>
<text x="189.2" y="42.9">7</text>
<text x="189.2" y="45.5">9</text>
<text x="197.4" y="45.5">10</text>
<text x="198" y="42.9">8</text>
<text x="197.4" y="48">12</text>
<text x="93.7" y="77.5" transform="rotate(-90 93.7 77.5)">25</text>
<text x="97.5" y="77.5" transform="rotate(-90 97.5 77.5)">24</text>
<text x="100.1" y="77.5" transform="rotate(-90 100.1 77.5)">23</text>
<text x="102.6" y="77.5" transform="rotate(-90 102.6 77.5)">22</text>
<text x="105.2" y="77.5" transform="rotate(-90 105.2 77.5)">21</text>
<text x="107.7" y="77.5" transform="rotate(-90 107.7 77.5)">20</text>
<text x="110.2" y="77.5" transform="rotate(-90 110.2 77.5)">19</text>
<text x="85.7" y="87.4">1</text>
<text x="85.7" y="89.9">2</text>
<text x="120.6" y="89.9">17</text>
<text x="120.6" y="87.4">18</text>
<text x="85.7" y="92.5">3</text>
<text x="85.7" y="95">4</text>
<text x="120.6" y="95">15</text>
<text x="120.6" y="92.5">16</text>
<text x="85.7" y="97.5">5</text>
<text x="85.7" y="100.1">6</text>
<text x="120.6" y="100.1">13</text>
<text x="120.6" y="97.5">14</text>
<text x="234.2" y="102.6">1</text>
<text x="234.2" y="106.4">1</text>
<text x="241.9" y="102.6">2</text>
<text x="241.9" y="106.4">2</text>
<text x="28.5" y="112.8">R</text>
<text x="97.5" y="112.5" transform="rotate(-90 97.5 112.5)">7</text>
<text x="100.1" y="112.5" transform="rotate(-90 100.1 112.5)">8</text>
<text x="102.6" y="112.5" transform="rotate(-90 102.6 112.5)">9</text>
<text x="105.2" y="113.1" transform="rotate(-90 105.2 113.1)">10</text>
<text x="107.7" y="113.1" transform="rotate(-90 107.7 113.1)">11</text>
<text x="110.2" y="113.1" transform="rotate(-90 110.2 113.1)">12</text>
<text x="234.2" y="110.2">1</text>
<text x="241.9" y="110.2">2</text>
<text x="27.8" y="115.3">RN</text>
<text x="28.6" y="117.9">T</text>
<text x="234.2" y="114">1</text>
<text x="241.9" y="114">2</text>
<text x="28" y="120.4">TN</text>
<text x="25.1" y="148" transform="rotate(-90 25.1 148)">2</text>
<text x="25.1" y="155.6" transform="rotate(-90 25.1 155.6)">1</text>
</g>
<g font-size="1.8" fill="#989898">
<text x="230.6" y="34.6">4.7k</text>
<text x="231.1" y="32">R2</text>
<text x="238.8" y="32">R6</text>
<text x="238.8" y="34.5">4.7k</text>
<text x="171.5" y="86.6">R7</text>
<text x="171.5" y="89.1">47k</text>
<text x="180.3" y="86.6">R9</text>
<text x="180.3" y="89.1">47k</text>
<text x="43.2" y="98.7">0</text>
<text x="43.2" y="96.1">R12</text>
</g>
<g font-size="1.8" fill="#009600">
<text x="183.9" y="47.9">GND 11</text>
<text x="200.7" y="47.9">GND</text>
<text x="209.3" y="89.8">100uF/6.3V</text>
</g>
</svg>
